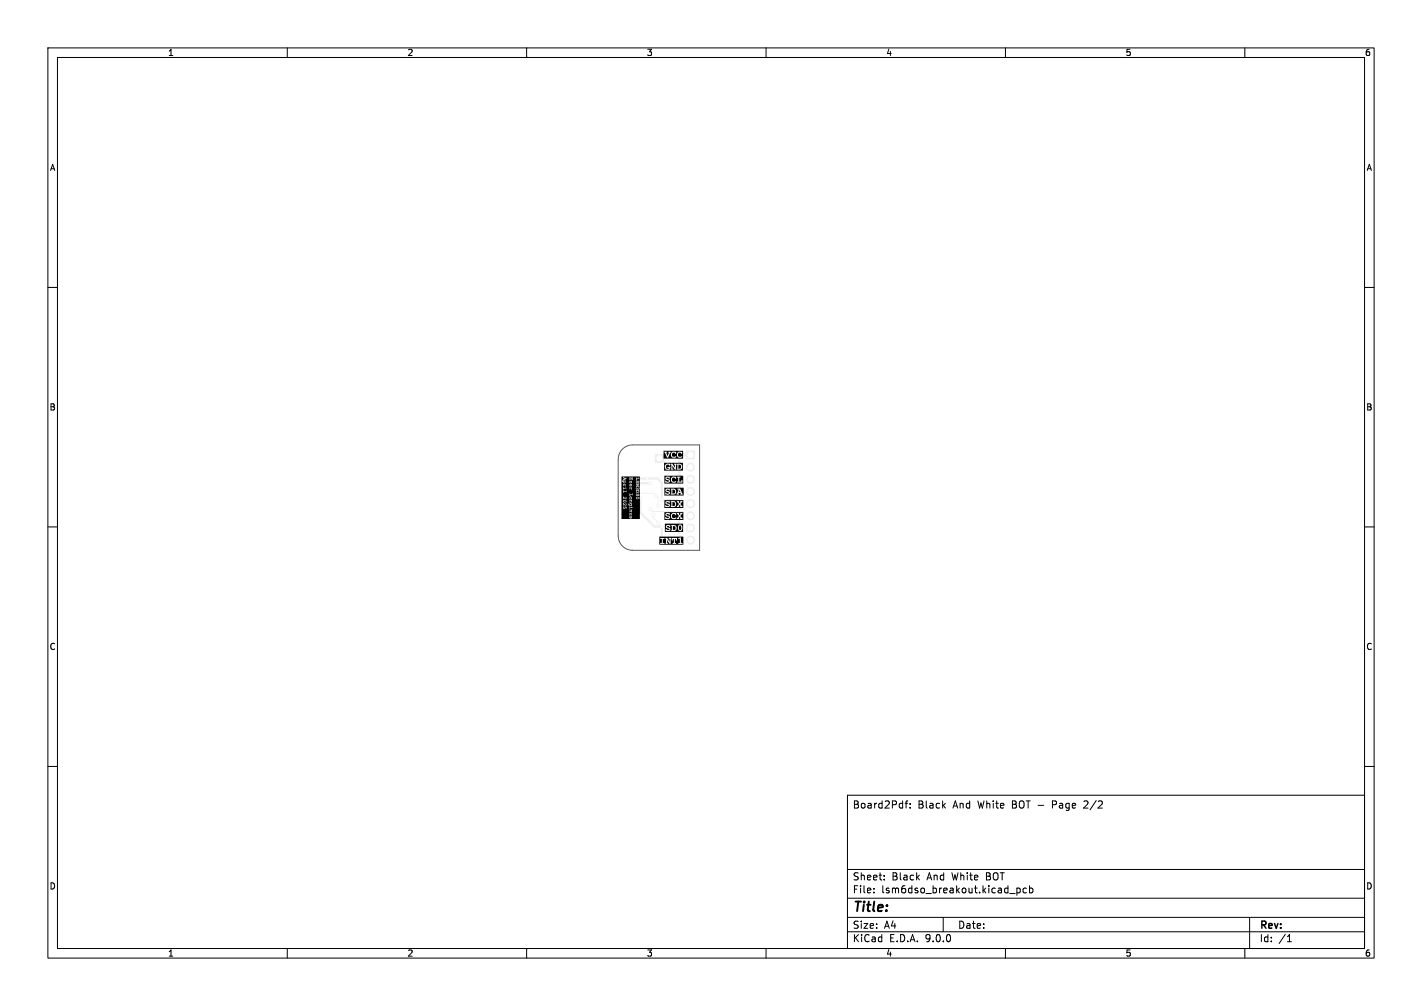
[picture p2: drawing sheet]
<svg xmlns="http://www.w3.org/2000/svg" width="297mm" height="210mm" viewBox="0 0 297 210" stroke-linecap="round" stroke-linejoin="round" font-family="sans-serif">
<g fill="#f0f0f0" stroke="#f0f0f0" stroke-width=".21">
<path d="M143.4 94.1h1.7v1.7h-1.7z"/>
<path d="M136.9 94.8h1.7v1.7h-1.7z"/>
<circle cx="144.2" cy="97.5" r=".85"/>
<circle cx="144.2" cy="100.1" r=".85"/>
<circle cx="144.2" cy="102.6" r=".85"/>
<circle cx="144.2" cy="105.1" r=".85"/>
<circle cx="144.2" cy="107.7" r=".85"/>
<circle cx="144.2" cy="110.2" r=".85"/>
<circle cx="144.2" cy="112.8" r=".85"/>
<circle cx="133.7" cy="103.9" r=".3"/>
<circle cx="138.2" cy="110" r=".3"/>
<circle cx="141.9" cy="113.6" r=".3"/>
<circle cx="135.9" cy="100.8" r=".3"/>
<circle cx="141.9" cy="102.6" r=".3"/>
<circle cx="141.9" cy="100.2" r=".3"/>
<circle cx="141.9" cy="111.6" r=".3"/>
<circle cx="135.2" cy="99.9" r=".3"/>
<circle cx="141.8" cy="106.2" r=".3"/>
<circle cx="138.2" cy="104.4" r=".3"/>
<circle cx="141.8" cy="107.9" r=".3"/>
<circle cx="131.3" cy="104.3" r=".3"/>
<circle cx="135.8" cy="106.3" r=".3"/>
<circle cx="136.4" cy="107.5" r=".3"/>
<circle cx="137.5" cy="109.2" r=".3"/>
<circle cx="137" cy="103.5" r=".3"/>
<circle cx="137.4" cy="105.6" r=".3"/>
<circle cx="132.9" cy="102.7" r=".3"/>
</g>
<path d="M144.2 95h-1.5l-.8 .8v6.8M131.3 104.3v-3.1l1.3-1.3h4.7l.9 .9v3.6h3.1l.5 .5v1.3M135.8 100.9h-3.1l-.6 .6v1.6l.8 .8h.8v3.1l3 2.9 1.5 .1v3.1l.5 .5h3.2M141.8 107.9l.1 3.7" fill="none" stroke="#f0f0f0" stroke-width=".5"/>
<path d="M132.9 102.7l.3 .3h3.3l.9 .9v1.7M136.4 107.5v.6l1.1 1.1M144.2 105.1l-1.6 1.7h-6.3l-.5-.5" fill="none" stroke="#f0f0f0" stroke-width=".21"/>
<g fill="#fff" stroke="#fff" stroke-width=".21">
<circle cx="133.7" cy="103.9" r=".15"/>
<circle cx="138.2" cy="110" r=".15"/>
<circle cx="141.9" cy="113.6" r=".15"/>
<circle cx="135.9" cy="100.9" r=".15"/>
<circle cx="141.9" cy="102.6" r=".15"/>
<circle cx="141.9" cy="100.2" r=".15"/>
<circle cx="141.9" cy="111.6" r=".15"/>
<circle cx="135.2" cy="99.9" r=".15"/>
<circle cx="141.8" cy="106.2" r=".15"/>
<circle cx="138.2" cy="104.4" r=".15"/>
<circle cx="141.8" cy="107.9" r=".15"/>
<circle cx="131.3" cy="104.3" r=".15"/>
<circle cx="135.8" cy="106.3" r=".15"/>
<circle cx="136.4" cy="107.5" r=".15"/>
<circle cx="137.5" cy="109.2" r=".15"/>
<circle cx="137" cy="103.5" r=".15"/>
<circle cx="137.4" cy="105.6" r=".15"/>
<circle cx="132.9" cy="102.7" r=".15"/>
<circle cx="144.2" cy="95" r=".5"/>
<circle cx="144.2" cy="97.5" r=".5"/>
<circle cx="144.2" cy="100.1" r=".5"/>
<circle cx="144.2" cy="102.6" r=".5"/>
<circle cx="144.2" cy="105.1" r=".5"/>
<circle cx="144.2" cy="107.7" r=".5"/>
<circle cx="144.2" cy="110.2" r=".5"/>
<circle cx="144.2" cy="112.8" r=".5"/>
<circle cx="132.7" cy="96.5" r="1.6"/>
<circle cx="137.7" cy="95.7" r=".5"/>
<circle cx="132.7" cy="111.3" r="1.6"/>
</g>
<g fill="#000">
<path d="M138.6 94.1h4.1v1.2l-.2-.1a.49 .49 0 0 1-.8 .1 .49 .49 0 0 1 .2-.8h.3l.1 .3 .2-.2a.49 .49 0 0 0-.8-.2l-.3 .4 .1 .5-.3-.1a.49 .49 0 0 1-.8 .1 .49 .49 0 0 1 .2-.8h.3l.2 .3 .1-.2a.49 .49 0 0 0-.8-.2l-.8-.1 .1 .2-.3 .7-.3-.7 .2-.2-.5 .1 .5 1.1h.2l.5-1 .3-.1a.65 .65 0 0 0 0 1 .65 .65 0 0 0 .9-.1l.8 .3 .7-.3v.4h-4.1zM138.7 96.6h3.9v.8h-.1l-.4-.6h-1.3v.2h.2v.6l-.6-.8h-.2l-.2 .1 .2 .1v.6l-.8-.1 .4 .2a.42 .42 0 0 1-.7 0 .42 .42 0 0 1 .2-.7h.3l.3 .2a.44 .44 0 0 0-.2-.5 .44 .44 0 0 0-.5 .2 .68 .68 0 0 0-.2 .9 .68 .68 0 0 0 1 .1v-.2l.2-.1-.1 .4h.5l-.2-.2v-.6l.6 .8h.2v-1l.1-.1 .2 .1-.1 1h.8l.2-.3 .1-.3h.1v.8h-3.9zM141.7 97h.2a.41 .41 0 0 1 .4 .4 .41 .41 0 0 1-.4 .4h-.2zM129.8 99.5h3.9v.2l-.3-.1v.2l-1.9-.2v.2l-.8-.1v.1l-.6-.2 .1 .3 .1-.1v.3l-.2-.1 .1 .3 .6-.3v-.2h.7v.4h.2l-.1-.4h.2v.2l.2-.2-.1 .4h.2v-.5h.7v.5h.2l-.1-.3h.5l.1 .1v-.3h.2v.9h-.2a.23 .23 0 0 0-.3-.2 .23 .23 0 0 0-.1 .3h-.2l.1-.4-1.2 .1 .1 .3-.3-.3-.1 .2h-.9v-.3h-.7v.3l.3-.1a.26 .26 0 0 0 .1 .4 .26 .26 0 0 0 .3-.3h.9l.1 .3v-.4l.4 .3v-.4h.8a.26 .26 0 0 0 0 .3 .26 .26 0 0 0 .3 .1l.2-.3v.3l.4-.2v.4l-.9-.1 .1 .3 .4-.1-.3 .2-1-.1a.28 .28 0 0 0-.4-.2 .28 .28 0 0 0-.1 .4h-.9v-.4h-.5l.1 .5 .1-.2h.1l.1 .3 .1-.2 1 .2 .1-.5v.5l.3-.3h1l.3 .2-.4-.2v.3h.6v-.2l-.3-.1 .5-.3v1l-.3-.3v.3l-.2-.1-.1 .1a.16 .16 0 0 1-.2 0 .16 .16 0 0 1 .1-.3l-.2 .1 .1 .3h-.9l-.1-.4v.1h-.3l-.1-.1v.1l-.9-.1-.1 .2h-.2l-.2-.2 .1 .5 .1-.2h.3v-.2h.9v.2h-.7v-.1l-.1 .1h.8v.2l.1-.3h.2l.1 .4 .1-.2 1.4 .1 .3-.2v.4l-.8-.1-.1 .2-2-.1-.1 .2h-.4l-.1-.2v.5l.1-.2h.5v-.2h2a.36 .36 0 0 0 .4 .4 .36 .36 0 0 0 .3-.5h.2v.9l-.2-.1a.23 .23 0 0 0-.3-.1 .23 .23 0 0 0-.1 .3l-.2-.1 .1-.3-1.4 .1-.1-.1v.6h.3l-.2-.1v-.3h.4l.1 .2v-.3h.7a.26 .26 0 0 0 0 .3 .26 .26 0 0 0 .4 .1l.1-.3v.3l.4-.2v.7a.48 .48 0 0 0-.9 0l-.8-.1a.26 .26 0 0 0-.3-.2 .26 .26 0 0 0-.2 .3h-.6l-.2-.3v.3l-.1 .1-.5-.4v.5h.2v-.3l.3 .3 .3-.2h.6a.27 .27 0 0 0 .2 .3 .27 .27 0 0 0 .3-.3h.8a.5 .5 0 0 0 .9 0v.7h-1.7v-.3l-.5-.1v.3h.4h-1a.4 .4 0 0 0-.4-.2 .4 .4 0 0 0-.4 .3 .41 .41 0 0 0 .4 .2 .41 .41 0 0 0 .4-.3h1l-.1 .2-.3-.1v.2h.4l.1-.2h1.7v.6h-1.7a.27 .27 0 0 0-.4-.3 .27 .27 0 0 0-.1 .4l-.2-.3-.1 .2h-.3l-.2-.2v.2l-.1 .1-.5-.4v.5h.2v-.3l.3 .3 .3-.2h.3l.2 .2 .5 .1 .1-.3h1.7v.5h-1.8v.1h-.3l-.1-.2-1 .1a.18 .18 0 0 1 0 .3 .18 .18 0 0 1-.3 0 .18 .18 0 0 1 .1-.3v-.1a.25 .25 0 0 0-.2 .4 .25 .25 0 0 0 .4 .1 .25 .25 0 0 0 .1-.3h.1l.1 .3v-.4h.7v.4l.1-.2h.4v-.2h1.7v.2h-1.5l-.1-.1v.1h1.6v.7h-1.7l-.1-.3h-.4v.2l.3-.1 .1 .2h-.4v.3l.4-.1 .1-.2h1.7v.4l-1.8-.1-.4 .3v.3h.5l-.1-.3-.3 .1v-.1l.4-.1v-.1h1.7v.9h-1.7l-.2-.2-.2 .3 .1-.3a.19 .19 0 0 0-.2 .2 .19 .19 0 0 0 .3 .1v-.2l.1 .3 .1-.2h1.7v.3h-3.9zM130.3 104.6l.3-.1 .1 .2-.3 .1zM130.4 99.8l.3 .1-.3 .1zM131.8 101.1v.3zM132.9 102.5h.5v.2a.22 .22 0 0 1-.3 .1 .22 .22 0 0 1-.2-.2zM133 103.9l.3-.1 .1 .2-.3 .1zM137.7 112h5v1.4l-.5-.1v-1.1l-.5 .2v.1h.3v.2h-.6v-.4h-1.7v.2h.2v.6l-.6-.8-1.4 .1 .3 .1v.8l-.3 .1v.1h.9v-.1l-.4-.1v-.8l.5-.1 .2 .1-.1 1h.5l-.2-.2v-.6l.6 .8h.2v-1l.2-.1 .1 .4 .1-.3h.2v.8l-.2 .1v.1h.7l-.2-.2v-.8h.2v.3l.2-.1h.6v.6l-.3 .1v.1l1-.1v.3h-5zM138.8 101.8h4v1.3l-.3-.1-.4-1h-.6v.2h.2l-.1 .4h-.4l-.3-.6h-.7v.9h-.3l-.1-.3-.5-.1a.22 .22 0 0 1 .1-.4 .22 .22 0 0 1 .3 .3h.1a.42 .42 0 0 0-.2-.5 .42 .42 0 0 0-.6 .2l.1 .5 .5 .2a.26 .26 0 0 1-.2 .4 .26 .26 0 0 1-.3-.3h-.1l-.1 .2a.63 .63 0 0 0 1-.2h.3v.3h.6l.3-.2 .1-.4h.4l-.3 .6h.5l-.1-.3h.5l-.1 .3 .7-.1v.3h-4zM138.8 104.4h3.9v1.3h-.1l-.5-.5 .4-.4v-.2h-.4v.2l-.1 .2-.2-.2v-.2h-.4v.2l.4 .4h-.6l-.2-.5-.8-.1v.9h-.3l-.1-.3-.5-.1a.22 .22 0 0 1 .1-.4 .22 .22 0 0 1 .3 .3h.1a.42 .42 0 0 0-.2-.5 .42 .42 0 0 0-.6 .2l.1 .5 .5 .2a.26 .26 0 0 1-.2 .4 .26 .26 0 0 1-.3-.3h-.1l-.1 .2a.63 .63 0 0 0 1-.2h.3v.3h.6l.3-.2 .1-.4h.6l-.4 .6h.4l-.1-.2 .3-.2 .2 .2-.1 .2 .6-.1v.3h-3.9z"/>
<path d="M138.8 99.3h3.9v1l-.3-.1-.1 .3h-.4v-.8l.2-.1-.6-.1-.1 .1 .3 .1v.8l-.5-.1a.49 .49 0 0 1-.8 .1 .49 .49 0 0 1 .2-.8h.3l.2 .3 .1-.2a.49 .49 0 0 0-.8-.2l-.2 .3v.5l-.9-.4a.22 .22 0 0 1 .1-.4 .22 .22 0 0 1 .3 .3h.1a.42 .42 0 0 0-.2-.5 .42 .42 0 0 0-.6 .2l.1 .5 .5 .2a.26 .26 0 0 1-.2 .4 .26 .26 0 0 1-.3-.3h-.1l-.1 .2a.63 .63 0 0 0 1-.2h.3l.4 .4 .4-.1 .2-.2h.5l-.3 .1 .1 .1h1v-.4h.2v.6h-3.9zM138.8 106.9h3.9v1.3h-.1l-.5-.5 .4-.4v-.2h-.4v.2l-.1 .2-.2-.2v-.2h-.4l.4 .6-.3 .4-.3-.1a.49 .49 0 0 1-.8 .1 .49 .49 0 0 1 .2-.8h.3l.2 .3 .1-.2a.49 .49 0 0 0-.8-.2l-.2 .3v.5l-.9-.4a.22 .22 0 0 1 .1-.4 .22 .22 0 0 1 .3 .3h.1a.42 .42 0 0 0-.2-.5 .42 .42 0 0 0-.6 .2l.1 .5 .5 .2a.26 .26 0 0 1-.2 .4 .26 .26 0 0 1-.3-.3h-.1l-.1 .2a.63 .63 0 0 0 1-.2h.3l.4 .4 .4-.1 .2-.2h.3l-.1 .2h.3l.3-.4 .2 .2-.1 .2 .6-.1v.3h-3.9zM138.9 109.3h3.8v.8h-.2a.49 .49 0 0 0-.5-.6 .49 .49 0 0 0-.4 .7h-.3l-.2-.5-.3-.1-.6 .1 .1 .8h-.3l-.1-.3-.5-.1a.22 .22 0 0 1 .1-.4 .22 .22 0 0 1 .3 .3h.1a.42 .42 0 0 0-.2-.5 .42 .42 0 0 0-.6 .2l.1 .5 .5 .2a.26 .26 0 0 1-.2 .4 .26 .26 0 0 1-.3-.3h-.1l-.1 .2a.63 .63 0 0 0 1-.2h.3v.3h.6l.3-.2 .1-.4h.3a.52 .52 0 0 0 .6 .7 .52 .52 0 0 0 .3-.8h.2v.9h-3.8zM140.4 102.2h.3a.41 .41 0 0 1 .3 .4 .41 .41 0 0 1-.3 .4h-.3zM140.4 104.8h.3a.41 .41 0 0 1 .3 .4 .41 .41 0 0 1-.3 .4h-.3zM140.5 109.8h.3a.41 .41 0 0 1 .3 .4 .41 .41 0 0 1-.3 .4h-.3zM142 102.3l.1 .4h-.3zM141.9 109.8a.25 .25 0 0 1 .3-.1 .25 .25 0 0 1 .1 .4v.2a.27 .27 0 0 1-.3 .4 .27 .27 0 0 1-.2-.4z"/>
<circle cx="130.4" cy="100.6" r=".15"/>
<circle cx="131.7" cy="104" r=".17"/>
<circle cx="131.7" cy="105.3" r=".15"/>
</g>
<g fill="none" stroke="#000" stroke-width=".21">
<path d="M10 10h277v190h-277zM12 12h273v186h-273zM60 10v2M110 10v2M160 10v2M210 10v2M260 10v2M10 60h2M285 60h2M10 110h2M285 110h2M10 160h2"/>
<path d="M177 166h108v32h-108zM189 167.7h.6M189.6 167.2l-.4 .2v1.3M190.1 168.6v.1M190.1 167.8v.1M227.2 167.8l-.9 .9h.9M285 160h2M60 198v2M110 198v2M160 198v2M177 194.5h108M177 191.5h108"/>
<path d="M177 187.5h108M177 181.5h108M182.5 186.3v.1M182.5 185.5v.1M184.7 183.6v.1M184.7 182.8v.1M197 191.5v3M210 198v2M210.9 186.5h1.1M212.4 185.4v1.5M212.4 185.5l.4-.1 .3 .3-.1 .6h-.6M214.4 185.5l-.4-.1-.3 .3 .1 .6h.6"/>
<path d="M215 185.5l.5-.1 .2 .3-.1 .6h-.6M215 184.9v1.5M260 198v2M261 191.5v6.5M268.9 196.6h.8M269 195.5l.3-.4v1.5"/>
</g>
<path d="M130 93.8a3 3 0 0 1 2.1-.9h14v22h-14a3 3 0 0 1-3-3v-16a3 3 0 0 1 .9-2.1z" fill="none" stroke="#575757" stroke-width=".21"/>
<text font-size="2.8" x="178" y="190.9">Title:</text>
<g font-size="2.1">
<text x="178" y="169">Board2Pdf:</text>
<text x="191.7" y="169">Black</text>
<text x="199.1" y="169">And</text>
<text x="204.4" y="169">White</text>
<text x="211.6" y="169">BOT -</text>
<text x="220.3" y="169">Page</text>
<text x="227.1" y="169">2/2</text>
<text x="178" y="184">Sheet:</text>
<text x="186.2" y="184">Black</text>
<text x="193.7" y="184">And</text>
<text x="199" y="184">White</text>
<text x="206.2" y="184">BOT</text>
<text x="178" y="186.7">File:</text>
<text x="184.1" y="186.7">lsm6dso_breakout.kicad_pcb</text>
<text x="178" y="196.9">KiCad</text>
<text x="178" y="194.1">Size:</text>
<text x="184.7" y="194.1">A4</text>
<text x="185.7" y="196.9">E.D.A.</text>
<text x="193.3" y="196.9">9.0.0</text>
<text x="200" y="194.1">Date:</text>
<text x="263" y="194.3">Rev:</text>
<text x="263" y="196.9">Id:</text>
<text x="267.1" y="196.9">/1</text>
</g>
<g font-size="1.8">
<text x="35" y="11.9">1</text>
<text x="85" y="11.9">2</text>
<text x="135" y="11.9">3</text>
<text x="185" y="11.9">4</text>
<text x="235" y="11.9">5</text>
<text x="285" y="11.9">6</text>
<text x="10.3" y="35.9">A</text>
<text x="285.4" y="35.9">A</text>
<text x="10.3" y="85.9">B</text>
<text x="285.3" y="85.9">B</text>
<text x="10.3" y="135.9">C</text>
<text x="285.3" y="135.9">C</text>
<text x="10.3" y="185.9">D</text>
<text x="285.3" y="185.9">D</text>
<text x="35" y="199.9">1</text>
<text x="85" y="199.9">2</text>
<text x="135" y="199.9">3</text>
<text x="185" y="199.9">4</text>
<text x="235" y="199.9">5</text>
<text x="285" y="199.9">6</text>
</g>
</svg>
